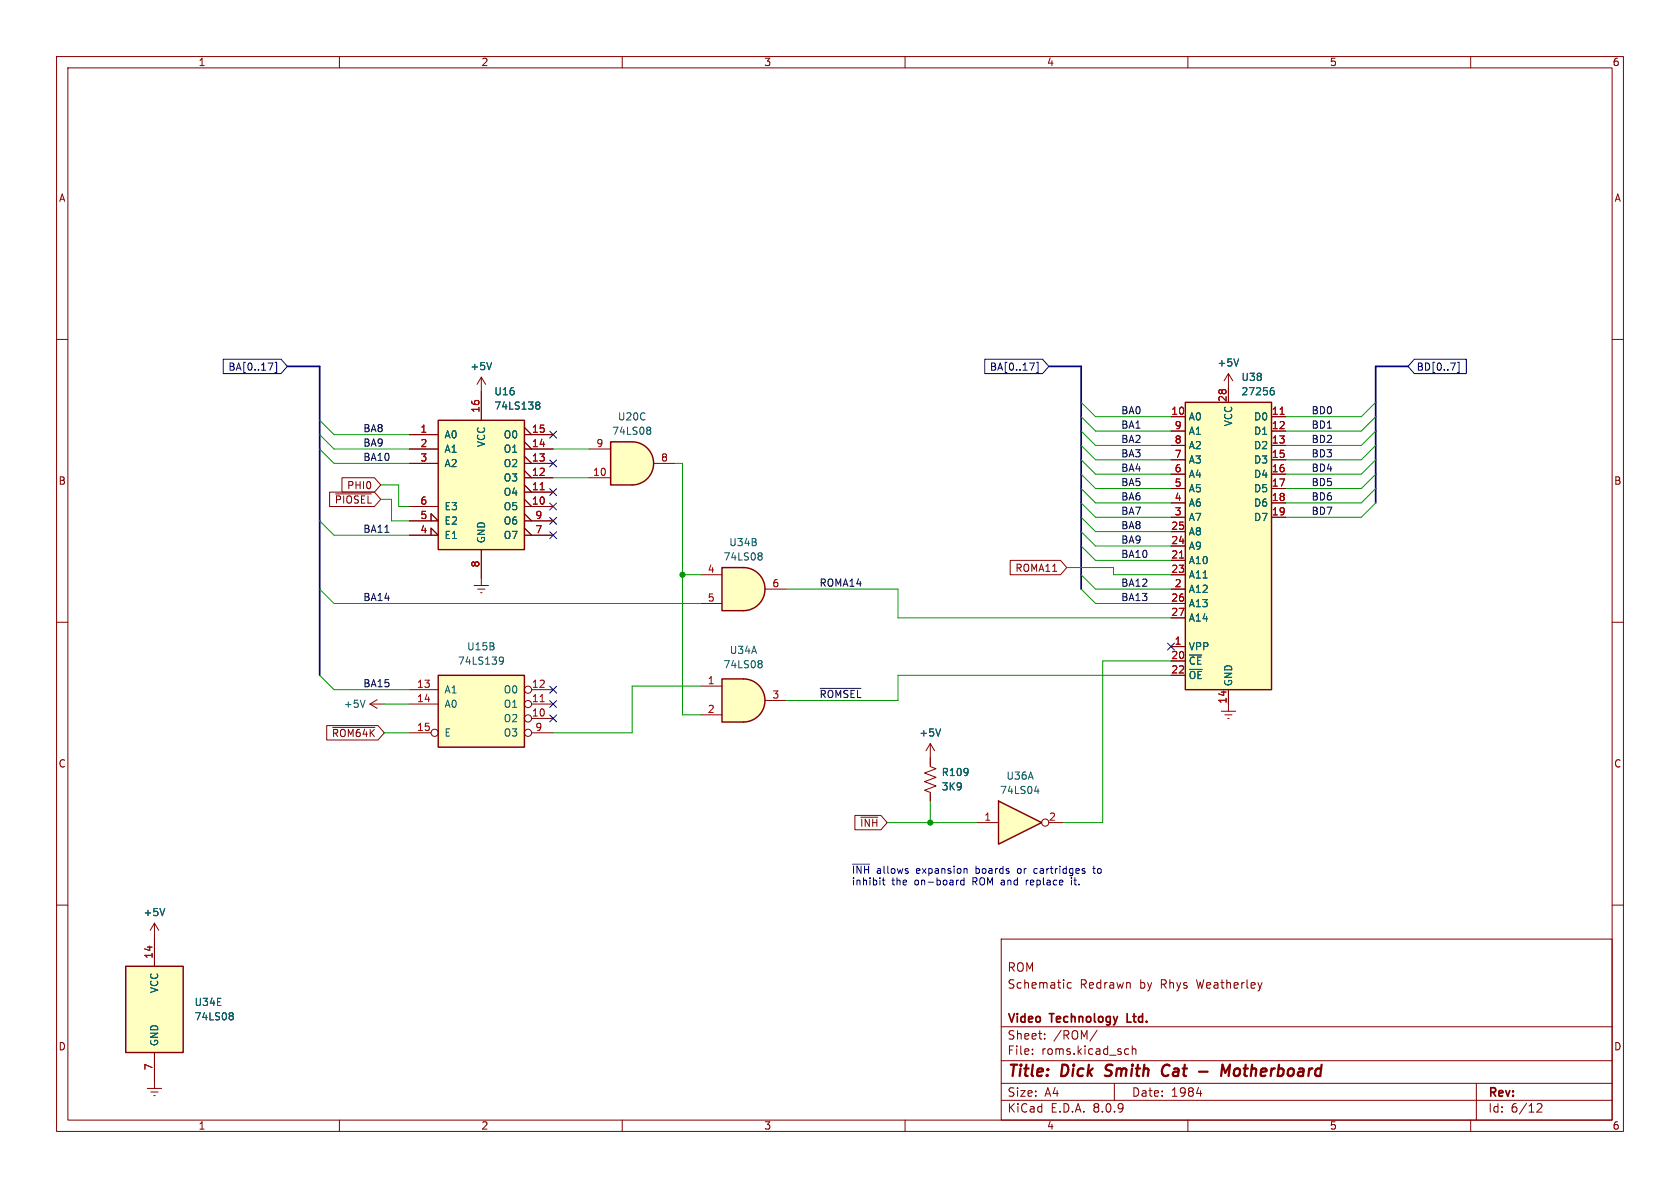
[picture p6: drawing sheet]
<svg xmlns="http://www.w3.org/2000/svg" width="297mm" height="210mm" viewBox="0 0 297 210" stroke-linecap="round" stroke-linejoin="round" font-family="sans-serif">
<g fill="none" stroke="#840000" stroke-width=".18">
<path d="M10 10h277v190h-277zM12 12h273v186h-273zM60 10v2M110 10v2M160 10v2M210 10v2M260 10v2M10 60h2M285 60h2M10 110h2M285 110h2M10 160h2"/>
<path d="M177 166h108v32h-108zM189.4 173.8l-.4-.1-.3 .3v.4l.1 .2h.6M285 160h2M60 198v2M110 198v2M160 198v2M177 194.5h108M177 191.5h108M177 187.5h108M177 181.5h108M182.5 186.3v.1M182.5 185.5v.1"/>
<path d="M184.7 183.6v.1M184.7 182.8v.1M194 182.1l-1.3 2M197 191.5v3M199.1 185.4l.4 .1M199.5 186.3l-.4 .1M200.2 185.5l.2-.1 .3 .1 .1 .9M200.2 184.9v1.5M210 198v2M211.5 193.3h1M260 198v2M261 191.5v6.5"/>
<path d="M271.7 195.2l.6-.1 .2 .1 .1 .3-.9 1.1h.9"/>
</g>
<path d="M195.3 190.1l.3 .1M195.6 188.4l-.1 .4 .1 .2M206.4 188.2a1.13 1.13 0 0 0-.9 .7 1.13 1.13 0 0 0 .2 1.2l.3 .1 .5-.1M212 189.4h1.5M215.9 190.2l.2-2 .5 1.4 .9-1.4-.3 2M218.4 189l-.2 .3-.1 .5 .3 .4" fill="none" stroke="#840000" stroke-width=".4"/>
<path d="M199.3 179.2v1.5h.7" fill="none" stroke="#840000" stroke-width=".3"/>
<path d="M209.5 71.1h15.3v50.8h-15.3z" fill="#ffffc2"/>
<path d="M209.5 71.1h15.3v50.8h-15.3z" fill="none" stroke="#840000" stroke-width=".25"/>
<g fill="none" stroke="#840000" stroke-width=".18">
<path d="M85.1 66.7l-.8 1.2M85.1 66.7v2.5M85.1 66.7l.8 1.2M207 73.7h2.5M207 76.2h2.5M207 78.7h2.5M217.2 68.6v2.5M224.8 73.7h2.5M224.8 76.2h2.5M224.8 78.7h2.5M207 81.3h2.5M207 83.8h2.5"/>
<path d="M207 86.4h2.5M207 88.9h2.5M207 91.4h2.5M207 99.1h2.5M207 96.5h2.5M207 94h2.5M224.8 81.3h2.5M224.8 83.8h2.5M224.8 86.4h2.5M224.8 88.9h2.5M224.8 91.4h2.5M207 114.3h2.5"/>
<path d="M207 104.1h2.5M207 116.8h2.5M207 119.4h2.5M207 101.6h2.5M207 106.7h2.5M207 109.2h2.5M217.2 121.9v2.6"/>
</g>
<path d="M226.3 73.2h.7M208.5 98.6h.7" fill="none" stroke="#a90000" stroke-width=".18"/>
<path d="M86.9 64.1l-.4 1.2M224.8 69h.2l.3 .3-.1 .4-.4 .1M225.2 68.5l-.4 .1" fill="none" stroke="#006464" stroke-width=".18"/>
<path d="M77.5 74.3h15.2v22.9h-15.2z" fill="#ffffc2"/>
<path d="M77.5 74.3h15.2v22.9h-15.2z" fill="none" stroke="#840000" stroke-width=".25"/>
<g fill="none" stroke="#840000" stroke-width=".18">
<path d="M72.4 76.8h5.1M72.4 79.4h5.1M85.1 69.2v5.1M92.7 76.8h5.1M92.7 79.4h5.1M92.7 78.1l1.3 1.3M92.7 75.6l1.3 1.2M72.4 94.6h5.1l-1.3-1.3v1.3M72.4 92.1h5.1l-1.3-1.3v1.3M72.4 89.5h5.1M72.4 81.9h5.1M85.1 97.2v6.3"/>
<path d="M92.7 89.5h5.1M92.7 88.3l1.3 1.2M92.7 87h5.1M92.7 85.7l1.3 1.3M92.7 84.5h5.1M92.7 83.2l1.3 1.3M92.7 81.9h5.1M92.7 80.6l1.3 1.3M92.7 94.6h5.1M92.7 92.1h5.1M92.7 93.3l1.3 1.3M92.7 90.8l1.3 1.3"/>
<path d="M83.8 103.5h2.6M84.5 104.1h1.2M85 104.8h.2M65.4 124.5l1.3 .7M65.4 124.5h2.5M66.7 123.7l-1.3 .8"/>
</g>
<path d="M95.5 86.6h.7" fill="none" stroke="#a90000" stroke-width=".18"/>
<path d="M94.8 71.5l.2 .1M94.8 71.1h.4l.2 .1v.2l-.2 .2M95 71.6h.2M95 71.6l-.2 .1M95.2 71.6l.2 .3v.3l-.2 .1h-.4M64.5 123.8l-.4 1.2" fill="none" stroke="#006464" stroke-width=".18"/>
<path d="M77.5 119.4h15.2v12.7h-15.2z" fill="#ffffc2"/>
<path d="M77.5 119.4h15.2v12.7h-15.2z" fill="none" stroke="#840000" stroke-width=".25"/>
<g fill="none" stroke="#840000" stroke-width=".18">
<path d="M72.4 124.5h5.1M72.4 121.9h5.1M72.4 129.5h3.8M94 127h3.8M94 124.5h3.8M94 121.9h3.8M94 129.5h3.8"/>
<circle cx="76.8" cy="129.5" r=".63"/>
<circle cx="93.3" cy="121.9" r=".63"/>
<circle cx="93.3" cy="124.5" r=".63"/>
<circle cx="93.3" cy="127" r=".63"/>
<circle cx="93.3" cy="129.5" r=".63"/>
</g>
<path d="M95.5 124h.7" fill="none" stroke="#a90000" stroke-width=".18"/>
<path d="M88.4 116.2l.3-.1 .2 .2a.84 .84 0 0 1-.3 1.1h-.2M89 116.7l-.3 .2h-.3" fill="none" stroke="#006464" stroke-width=".18"/>
<path d="M131.4 100.3a3.8 3.8 0 0 1 3.8 3.8 3.8 3.8 0 0 1-3.8 3.9z" fill="#ffffc2" stroke="#ffffc2" stroke-width=".18"/>
<path d="M127.6 100.3h3.8v7.7h-3.8z" fill="#ffffc2"/>
<path d="M127.6 100.3h3.8a3.8 3.8 0 0 1 3.8 3.8 3.8 3.8 0 0 1-3.8 3.9h-3.8z" fill="none" stroke="#840000" stroke-width=".25"/>
<path d="M123.8 101.6h3.8M123.8 106.7h3.8M135.3 104.1h3.8" fill="none" stroke="#840000" stroke-width=".18"/>
<path d="M134.2 97.7h.3l.2 .3-.2 .3M134.2 98.3h.3M134.5 98.3l.2 .2v.3l-.1 .1-.4 .1" fill="none" stroke="#006464" stroke-width=".18"/>
<path d="M131.4 120a3.8 3.8 0 0 1 3.8 3.8 3.8 3.8 0 0 1-3.8 3.8z" fill="#ffffc2" stroke="#ffffc2" stroke-width=".18"/>
<path d="M127.6 120h3.8v7.6h-3.8z" fill="#ffffc2"/>
<path d="M127.6 120h3.8a3.8 3.8 0 0 1 3.8 3.8 3.8 3.8 0 0 1-3.8 3.8h-3.8z" fill="none" stroke="#840000" stroke-width=".25"/>
<path d="M123.8 121.3h3.8M123.8 126.4h3.8M135.3 123.8h3.8" fill="none" stroke="#840000" stroke-width=".18"/>
<path d="M134.2 116.8h.3l.2 .2-.2 .3M134.2 117.3h.3M134.5 117.3l.2 .3v.2l-.1 .2-.4 .1" fill="none" stroke="#006464" stroke-width=".18"/>
<path d="M111.8 78.1a3.8 3.8 0 0 1 3.8 3.8 3.8 3.8 0 0 1-3.8 3.8z" fill="#ffffc2" stroke="#ffffc2" stroke-width=".18"/>
<path d="M107.9 78.1h3.9v7.6h-3.9z" fill="#ffffc2"/>
<path d="M107.9 78.1h3.9a3.8 3.8 0 0 1 3.8 3.8 3.8 3.8 0 0 1-3.8 3.8h-3.9z" fill="none" stroke="#840000" stroke-width=".25"/>
<path d="M104.1 79.4h3.8M104.1 84.5h3.8M115.6 81.9h3.8M26 192.4h2.6M26.7 193h1.2M27.2 193.7h.2M27.3 191.1v1.3" fill="none" stroke="#840000" stroke-width=".18"/>
<path d="M114.6 75.5h.2l.2 .3-.2 .3M114.6 76.1h.2M114.8 76.1l.2 .2v.2l-.1 .2-.3 .1" fill="none" stroke="#006464" stroke-width=".18"/>
<path d="M22.2 170.8h10.2v15.3h-10.2z" fill="#ffffc2"/>
<path d="M22.2 170.8h10.2v15.3h-10.2z" fill="none" stroke="#840000" stroke-width=".25"/>
<path d="M164.5 131.4v4.1l1 .4-2.1 .8 2.1 .7-2.1 .8 2.1 .7-2.1 .8 1.1 .4v1.5M164.5 131.4l-.8 1.3M164.5 131.4l.7 1.3M27.3 163.2v7.6M27.3 163.2l-.8 1.3M27.3 163.2l.8 1.3M27.3 186.1v5" fill="none" stroke="#840000" stroke-width=".18"/>
<path d="M166.3 128.8l-.4 1.3M29.1 160.6l-.4 1.3M40.8 179h.2l.2 .3-.2 .3M40.8 179.6h.2M41 179.6l.2 .2v.2l-.1 .2-.3 .1" fill="none" stroke="#006464" stroke-width=".18"/>
<path d="M176.5 141.6l7.6 3.8-7.6 3.8z" fill="#ffffc2"/>
<path d="M176.5 141.6l7.6 3.8-7.6 3.8z" fill="none" stroke="#840000" stroke-width=".25"/>
<g fill="none" stroke="#840000" stroke-width=".18">
<path d="M72.4 76.8h5.1M72.4 79.4h5.1M85.1 69.2v5.1M92.7 76.8h5.1M92.7 79.4h5.1M92.7 78.1l1.3 1.3M92.7 75.6l1.3 1.2M207 73.7h2.5M207 76.2h2.5M207 78.7h2.5M217.2 66v5.1M217.2 66l-.8 1.3"/>
<path d="M217.2 66l.7 1.3M224.8 73.7h2.5M224.8 76.2h2.5M224.8 78.7h2.5M58.3 87h7.9l1.1 1.3-1.1 1.2h-7.9zM59.3 87.3h6.4M60.4 84.5h5.8l1.1 1.2-1.1 1.3h-5.8zM72.4 94.6h5.1l-1.3-1.3v1.3M72.4 92.1h5.1l-1.3-1.3v1.3M72.4 89.5h5.1M72.4 81.9h5.1M85.1 97.2v5"/>
<path d="M92.7 89.5h5.1M92.7 88.3l1.3 1.2M92.7 87h5.1M92.7 85.7l1.3 1.3M92.7 84.5h5.1M92.7 83.2l1.3 1.3M92.7 81.9h5.1M92.7 80.6l1.3 1.3M92.7 94.6h5.1M92.7 92.1h5.1M92.7 93.3l1.3 1.3M92.7 90.8l1.3 1.3"/>
<path d="M178.6 99.1h8.9l1.1 1.2-1.1 1.3h-8.9zM207 81.3h2.5M207 83.8h2.5M207 86.4h2.5M207 88.9h2.5M207 91.4h2.5M207 99.1h2.5M207 96.5h2.5M207 94h2.5M224.8 81.3h2.5M224.8 83.8h2.5M224.8 86.4h2.5"/>
<path d="M224.8 88.9h2.5M224.8 91.4h2.5M207 114.3h2.5M207 104.1h2.5M207 116.8h2.5M207 119.4h2.5M207 101.6h2.5M207 106.7h2.5M207 109.2h2.5M57.8 128.3h9l1.1 1.2-1.1 1.3h-9zM58.8 128.6h7.5M164.5 134v1.3"/>
<path d="M215.9 125.7h2.5M216.5 126.4h1.3M217 127h.3M217.2 121.9v3.8M151.1 144.1h4.6l1.1 1.3-1.1 1.3h-4.6zM152.2 144.5h3M164.5 140.3v1.3M172.7 145.4h3.8M185.4 145.4h2.6M27.3 165.7v5.1M27.3 186.1v5"/>
<circle cx="184.8" cy="145.4" r=".63"/>
</g>
<g fill="none" stroke="#006464" stroke-width=".18">
<path d="M86.9 64.1l-.4 1.2M94.8 71.5l.2 .1M94.8 71.1h.4l.2 .1v.2l-.2 .2M95 71.6h.2M95 71.6l-.2 .1M95.2 71.6l.2 .3v.3l-.2 .1h-.4M219 63.4l-.4 1.3M224.8 69h.2l.3 .3-.1 .4-.4 .1M225.2 68.5l-.4 .1M166.3 128.8l-.4 1.3M182.9 139.9h.8M183.5 139.4v.9"/>
<path d="M29.1 160.6l-.4 1.3M40.8 179h.2l.2 .3-.2 .3M40.8 179.6h.2M41 179.6l.2 .2v.2l-.1 .2-.3 .1"/>
</g>
<g fill="none" stroke="#000084" stroke-width=".18">
<path d="M39.5 63.5h10.2l1.1 1.3-1.1 1.2h-10.2zM47.4 64.2h.8l-.5 1.2M48.6 64h.3v1.9h-.3M97.2 76.2l1.2 1.2M98.4 76.2l-1.2 1.2M174.1 63.5h10.2l1.1 1.3-1.1 1.2h-10.2zM182 64.2h.9l-.6 1.2M183.2 64h.3v1.9h-.3M250 63.5h9.2v2.5h-9.2l-1.1-1.2zM256.4 64.2h.9l-.6 1.2M257.6 64h.3v1.9h-.3M97.2 88.9l1.2 1.2"/>
<path d="M97.2 91.5l1.2 1.2M97.2 86.4l1.2 1.2M97.2 94l1.2 1.2M97.2 81.3l1.2 1.2M98.4 88.9l-1.2 1.2M98.4 91.5l-1.2 1.2M98.4 86.4l-1.2 1.2M98.4 94l-1.2 1.2M98.4 81.3l-1.2 1.2M206.4 113.7l1.2 1.2M207.6 113.7l-1.2 1.2M97.2 126.4l1.2 1.2"/>
<path d="M97.2 123.9l1.2 1.2M97.2 121.3l1.2 1.2M98.4 126.4l-1.2 1.2M98.4 123.9l-1.2 1.2M98.4 121.3l-1.2 1.2"/>
</g>
<path d="M68 94.1h.8M145 121.7h7.2" fill="none" stroke="#0f0f0f" stroke-width=".18"/>
<g fill="none" stroke="#0000c2" stroke-width=".18">
<path d="M150.7 152.8h3M156 155.6h.5M156.2 155.2v1.1l.3 .1M160.4 154l.2 .1-.2 .3M160.4 153.5l.1 .1M169.3 155.6h.2M170.4 155.6h-.3l-.3 .2 .1 .6h.5M170.4 155.2v1.2M170.6 153.5l.4 .2v.7M181.4 155.6v.8M181.7 155.6l-.3 .2M183 153.5l-.2 .3v.3l.2 .3"/>
<path d="M189.4 155.6v.8M191.7 154l.1 .1-.1 .3M191.7 153.5l.1 .1M193.2 153.5h.5M193.4 153.1v1.1l.3 .2"/>
</g>
<path d="M50.8 64.8h5.7v54.6M185.4 64.8h5.7v39.3M248.9 64.8h-5.7v24.1" fill="none" stroke="#000084" stroke-width=".3"/>
<g fill="none" stroke="#009600" stroke-width=".18">
<path d="M56.5 76.8l2.6 2.6h13.3M56.5 79.4l2.6 2.5h13.3M56.5 74.3l2.6 2.5h13.3M97.8 79.4h6.3M191.1 71.1l2.6 2.6h13.3M191.1 78.7l2.6 2.6h13.3M191.1 73.7l2.6 2.5h13.3M191.1 76.2l2.6 2.5h13.3M243.2 71.1l-2.5 2.6h-13.4M243.2 78.7l-2.5 2.6h-13.4M243.2 73.7l-2.5 2.5h-13.4M243.2 76.2l-2.5 2.5h-13.4"/>
<path d="M56.5 92.1l2.6 2.5h13.3M67.3 85.7h3.2v3.8h1.9M67.3 88.3h1.9v3.8h3.2M97.8 84.5h6.3M119.4 81.9h1.2v44.5h3.2M191.1 96.5l2.6 2.6h13.3M191.1 86.4l2.6 2.5h13.3M191.1 88.9l2.6 2.5h13.3M191.1 81.3l2.6 2.5h13.3M191.1 83.8l2.6 2.6h13.3M191.1 91.4l2.6 2.6h13.3M191.1 94l2.6 2.5h13.3"/>
<path d="M243.2 86.4l-2.5 2.5h-13.4M243.2 88.9l-2.5 2.5h-13.4M243.2 81.3l-2.5 2.5h-13.4M243.2 83.8l-2.5 2.6h-13.4M56.5 119.4l2.6 2.5h13.3M56.5 104.1l2.6 2.6h64.7M120.6 101.6h3.2M139.1 104.1h19.6v5.1h48.3M188.6 100.3h8.2v1.3h10.2M191.1 101.6l2.6 2.5h13.3M191.1 104.1l2.6 2.6h13.3M207 119.4h-48.3v4.4h-19.6"/>
<path d="M207 116.8h-12.1v28.6h-6.9M67.9 124.5h4.5M67.9 129.5h4.5M123.8 121.3h-12v8.2h-14M156.8 145.4h15.9M164.5 141.6v3.8"/>
</g>
<path d="M226.3 73.2h.7M95.5 86.6h.7M208.5 98.6h.7" fill="none" stroke="#a90000" stroke-width=".18"/>
<g fill="#009600" stroke="#009600" stroke-width=".18">
<circle cx="120.6" cy="101.6" r=".46"/>
<circle cx="164.5" cy="145.4" r=".46"/>
</g>
<g font-size="2.8" fill="#840000">
<text x="178" y="190.9">Title:</text>
<text x="187.7" y="190.9">Dick</text>
<text x="196.3" y="190.9">Smith</text>
<text x="207.1" y="190.9">Cat</text>
<text x="219.1" y="190.9">Motherboard</text>
</g>
<g font-size="2.1" fill="#840000">
<text x="178" y="172">ROM</text>
<text x="178" y="175">Schematic</text>
<text x="190.9" y="175">Redrawn</text>
<text x="201.5" y="175">by</text>
<text x="205.3" y="175">Rhys</text>
<text x="211.8" y="175">Weatherley</text>
<text x="178" y="184">Sheet:</text>
<text x="178" y="181.2">Video</text>
<text x="185.7" y="181.2">Technology</text>
<text x="186.2" y="184">/ROM/</text>
<text x="199.9" y="181.2">Ltd.</text>
<text x="178" y="186.7">File:</text>
<text x="184.1" y="186.7">roms.kicad_sch</text>
<text x="178" y="196.9">KiCad</text>
<text x="178" y="194.1">Size:</text>
<text x="184.7" y="194.1">A4</text>
<text x="185.7" y="196.9">E.D.A.</text>
<text x="193.3" y="196.9">8.0.9</text>
<text x="200" y="194.1">Date:</text>
<text x="207" y="194.1">1984</text>
<text x="263" y="194.3">Rev:</text>
<text x="263" y="196.9">Id:</text>
<text x="267.1" y="196.9">6/12</text>
</g>
<g font-size="1.8" fill="#840000">
<text x="35" y="11.9">1</text>
<text x="85" y="11.9">2</text>
<text x="135" y="11.9">3</text>
<text x="185" y="11.9">4</text>
<text x="235" y="11.9">5</text>
<text x="285" y="11.9">6</text>
<text x="10.3" y="35.9">A</text>
<text x="285.3" y="35.9">A</text>
<text x="10.3" y="85.9">B</text>
<text x="59.1" y="89.2">~{PIOSEL}</text>
<text x="61.3" y="86.7">PHI0</text>
<text x="285.3" y="85.9">B</text>
<text x="179.4" y="101.3">ROMA11</text>
<text x="58.6" y="130.5">~{ROM64K}</text>
<text x="10.3" y="135.9">C</text>
<text x="285.3" y="135.9">C</text>
<text x="151.9" y="146.4">~{INH}</text>
<text x="10.3" y="185.9">D</text>
<text x="285.3" y="185.9">D</text>
<text x="35" y="199.9">1</text>
<text x="85" y="199.9">2</text>
<text x="135" y="199.9">3</text>
<text x="185" y="199.9">4</text>
<text x="235" y="199.9">5</text>
<text x="285" y="199.9">6</text>
</g>
<g font-size="1.8" fill="#000084">
<text x="40.3" y="65.7">BA[0..17]</text>
<text x="174.9" y="65.7">BA[0..17]</text>
<text x="250.3" y="65.7">BD[0..7]</text>
</g>
<g font-size="1.8" fill="#006464">
<text x="83.1" y="65.6">+5V</text>
<text x="215.1" y="65">+5V</text>
<text x="87.3" y="70.1">U16</text>
<text x="219.4" y="67.5">U38</text>
<text x="219.4" y="70.1">27256</text>
<text x="78.5" y="77.7">A0</text>
<text x="87.3" y="72.6">74LS138</text>
<text x="89" y="77.7">O0</text>
<text x="108.1" y="77.1">74LS08</text>
<text x="109.1" y="74.5">U20C</text>
<text x="210.1" y="74.5">A0</text>
<text x="210.1" y="77.1">A1</text>
<text x="218" y="75.5" transform="rotate(-90 218 75.5)">VCC</text>
<text x="221.6" y="74.5">D0</text>
<text x="221.6" y="77.1">D1</text>
<text x="78.5" y="80.2">A1</text>
<text x="78.5" y="82.8">A2</text>
<text x="86" y="79.1" transform="rotate(-90 86 79.1)">VCC</text>
<text x="89" y="82.8">O2</text>
<text x="89" y="80.2">O1</text>
<text x="210.1" y="82.1">A3</text>
<text x="210.1" y="79.6">A2</text>
<text x="221.6" y="79.6">D2</text>
<text x="221.6" y="82.1">D3</text>
<text x="89" y="87.9">O4</text>
<text x="89" y="85.3">O3</text>
<text x="210.1" y="89.8">A6</text>
<text x="210.1" y="87.2">A5</text>
<text x="210.1" y="84.7">A4</text>
<text x="221.6" y="84.7">D4</text>
<text x="221.6" y="87.2">D5</text>
<text x="221.6" y="89.8">D6</text>
<text x="78.5" y="95.5">E1</text>
<text x="78.5" y="92.9">E2</text>
<text x="78.5" y="90.4">E3</text>
<text x="89" y="90.4">O5</text>
<text x="89" y="95.5">O7</text>
<text x="89" y="92.9">O6</text>
<text x="210.1" y="94.8">A8</text>
<text x="210.1" y="92.3">A7</text>
<text x="221.6" y="92.3">D7</text>
<text x="86" y="96.1" transform="rotate(-90 86 96.1)">GND</text>
<text x="127.8" y="99.3">74LS08</text>
<text x="128.8" y="96.7">U34B</text>
<text x="210.1" y="99.9">A10</text>
<text x="210.1" y="97.4">A9</text>
<text x="210.1" y="105">A12</text>
<text x="210.1" y="102.5">A11</text>
<text x="210.1" y="107.5">A13</text>
<text x="210.1" y="110.1">A14</text>
<text x="80.8" y="117.7">74LS139</text>
<text x="82.5" y="115.2">U15B</text>
<text x="127.8" y="118.3">74LS08</text>
<text x="128.9" y="115.8">U34A</text>
<text x="210.1" y="115.2">VPP</text>
<text x="210.1" y="117.7">~{CE}</text>
<text x="60.7" y="125.3">+5V</text>
<text x="78.5" y="122.8">A1</text>
<text x="78.5" y="125.3">A0</text>
<text x="89" y="125.3">O1</text>
<text x="89" y="122.8">O0</text>
<text x="210.1" y="120.2">~{OE}</text>
<text x="218" y="121.4" transform="rotate(-90 218 121.4)">GND</text>
<text x="78.5" y="130.4">E</text>
<text x="89" y="127.9">O2</text>
<text x="89" y="130.4">O3</text>
<text x="162.4" y="130.4">+5V</text>
<text x="166.4" y="137.4">R109</text>
<text x="166.4" y="139.9">3K9</text>
<text x="176.7" y="140.6">74LS04</text>
<text x="177.8" y="138">U36A</text>
<text x="25.3" y="162.2">+5V</text>
<text x="28.2" y="175.7" transform="rotate(-90 28.2 175.7)">VCC</text>
<text x="34.3" y="178">U34E</text>
<text x="28.2" y="185" transform="rotate(-90 28.2 185)">GND</text>
<text x="34.3" y="180.6">74LS08</text>
</g>
<g font-size="1.8" fill="#a90000">
<text x="216.9" y="71.2" transform="rotate(-90 216.9 71.2)">28</text>
<text x="74.2" y="76.6">1</text>
<text x="84.8" y="73.1" transform="rotate(-90 84.8 73.1)">16</text>
<text x="93.9" y="76.6">15</text>
<text x="207" y="73.4">10</text>
<text x="207.6" y="75.9">9</text>
<text x="224.7" y="73.4">11</text>
<text x="224.7" y="75.9">12</text>
<text x="74.2" y="79.1">2</text>
<text x="74.2" y="81.7">3</text>
<text x="93.9" y="81.7">13</text>
<text x="93.9" y="79.1">14</text>
<text x="105.3" y="79.1">9</text>
<text x="116.8" y="81.7">8</text>
<text x="207.6" y="83.6">6</text>
<text x="207.6" y="81">7</text>
<text x="207.6" y="78.5">8</text>
<text x="224.7" y="78.5">13</text>
<text x="224.7" y="81">15</text>
<text x="224.7" y="83.6">16</text>
<text x="74.2" y="89.3">6</text>
<text x="93.9" y="89.3">10</text>
<text x="93.9" y="86.7">11</text>
<text x="93.9" y="84.2">12</text>
<text x="104.7" y="84.2">10</text>
<text x="207.6" y="88.6">4</text>
<text x="207.6" y="86.1">5</text>
<text x="224.7" y="86.1">17</text>
<text x="224.7" y="88.6">18</text>
<text x="74.2" y="94.4">4</text>
<text x="74.2" y="91.8">5</text>
<text x="94.5" y="94.4">7</text>
<text x="94.5" y="91.8">9</text>
<text x="207" y="93.7">25</text>
<text x="207.6" y="91.2">3</text>
<text x="224.7" y="91.2">19</text>
<text x="84.8" y="100.4" transform="rotate(-90 84.8 100.4)">8</text>
<text x="125" y="101.3">4</text>
<text x="207" y="98.8">21</text>
<text x="207" y="101.3">23</text>
<text x="207" y="96.3">24</text>
<text x="125" y="106.4">5</text>
<text x="136.5" y="103.9">6</text>
<text x="207" y="106.4">26</text>
<text x="207.6" y="103.9">2</text>
<text x="207" y="109">27</text>
<text x="207" y="116.6">20</text>
<text x="207" y="119.1">22</text>
<text x="207.6" y="114">1</text>
<text x="73.6" y="121.7">13</text>
<text x="73.6" y="124.2">14</text>
<text x="93.9" y="124.2">11</text>
<text x="93.9" y="121.7">12</text>
<text x="125" y="121">1</text>
<text x="136.5" y="123.6">3</text>
<text x="216.9" y="124.5" transform="rotate(-90 216.9 124.5)">14</text>
<text x="73.6" y="129.3">15</text>
<text x="93.9" y="126.7">10</text>
<text x="94.5" y="129.3">9</text>
<text x="125" y="126.1">2</text>
<text x="173.9" y="145.2">1</text>
<text x="185.3" y="145.2">2</text>
<text x="27.1" y="169.6" transform="rotate(-90 27.1 169.6)">14</text>
<text x="27.1" y="189.3" transform="rotate(-90 27.1 189.3)">7</text>
</g>
<g font-size="1.8" fill="#0f0f0f">
<text x="64.1" y="76.5">BA8</text>
<text x="198.1" y="73.3">BA0</text>
<text x="198.1" y="75.9">BA1</text>
<text x="231.8" y="75.9">BD1</text>
<text x="231.8" y="73.3">BD0</text>
<text x="64.1" y="81.6">BA10</text>
<text x="64.1" y="79">BA9</text>
<text x="198.1" y="78.4">BA2</text>
<text x="198.1" y="80.9">BA3</text>
<text x="198.1" y="83.5">BA4</text>
<text x="231.8" y="78.4">BD2</text>
<text x="231.8" y="83.5">BD4</text>
<text x="231.8" y="80.9">BD3</text>
<text x="198.1" y="86">BA5</text>
<text x="198.1" y="88.6">BA6</text>
<text x="231.8" y="86">BD5</text>
<text x="231.8" y="88.6">BD6</text>
<text x="64.1" y="94.3">BA11</text>
<text x="198.1" y="93.6">BA8</text>
<text x="198.1" y="91.1">BA7</text>
<text x="231.8" y="91.1">BD7</text>
<text x="198.1" y="98.7">BA10</text>
<text x="198.1" y="96.2">BA9</text>
<text x="64.1" y="106.3">BA14</text>
<text x="144.8" y="103.8">ROMA14</text>
<text x="198.1" y="106.3">BA13</text>
<text x="198.1" y="103.8">BA12</text>
<text x="64.1" y="121.6">BA15</text>
<text x="144.8" y="123.5">~{ROMSEL}</text>
</g>
<g font-size="1.8" fill="#0000c2">
<text x="150.5" y="154.6">~{INH}</text>
<text x="154.9" y="154.6">allows</text>
<text x="162.1" y="154.6">expansion</text>
<text x="172.8" y="154.6">boards</text>
<text x="180.3" y="154.6">or</text>
<text x="183.4" y="154.6">cartridges</text>
<text x="194.2" y="154.6">to</text>
<text x="150.5" y="156.6">inhibit</text>
<text x="157.7" y="156.6">the</text>
<text x="161.8" y="156.6">on-board</text>
<text x="172.2" y="156.6">ROM and</text>
<text x="182.1" y="156.6">replace</text>
<text x="190.2" y="156.6">it.</text>
</g>
</svg>
